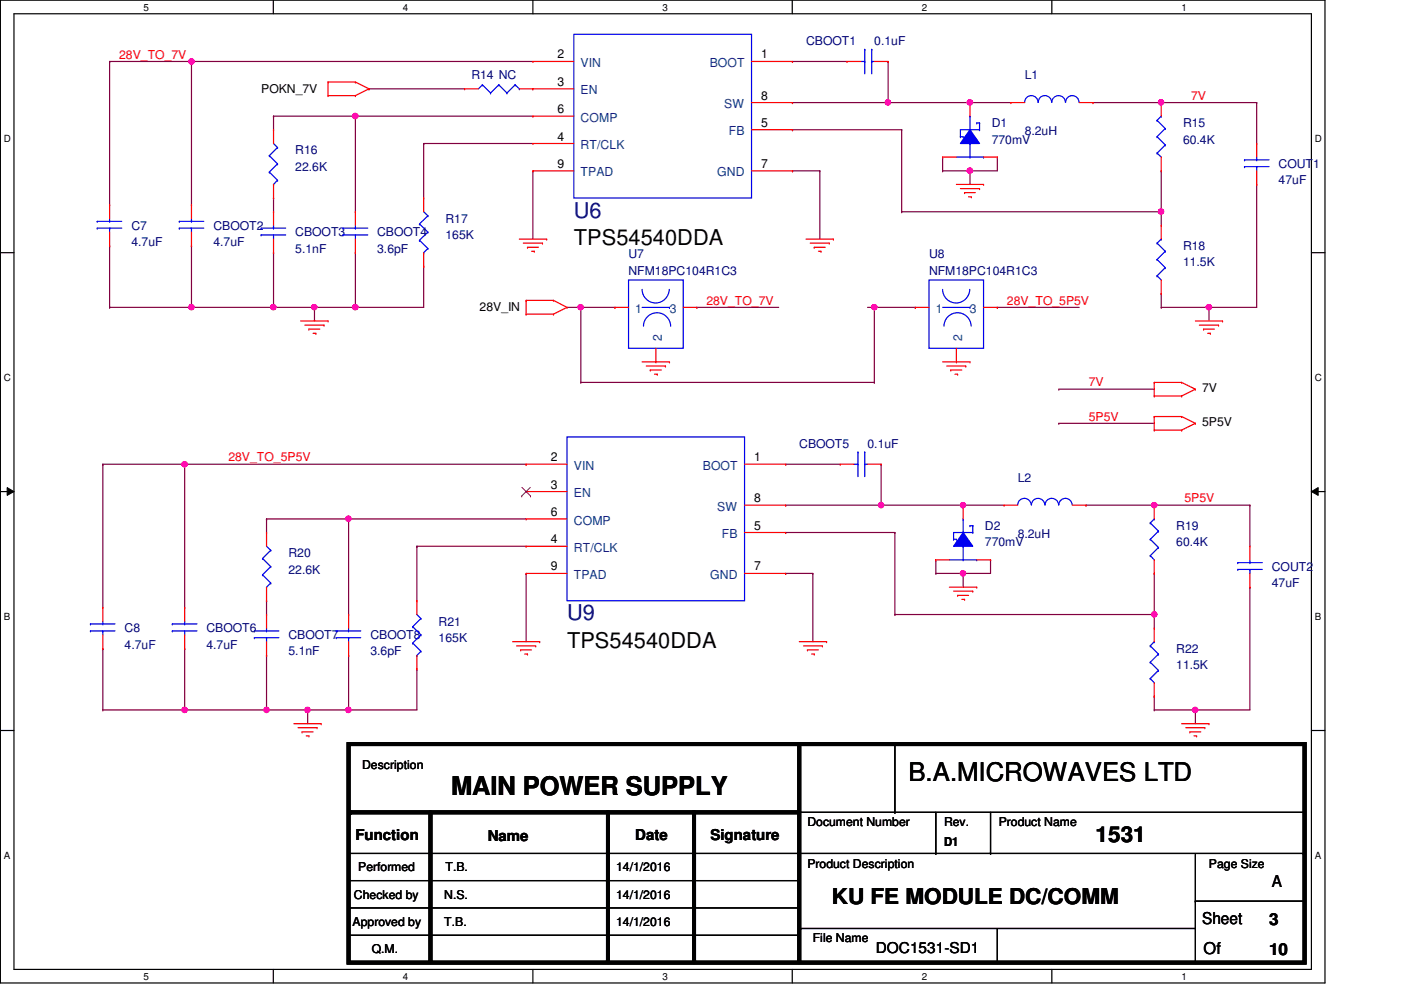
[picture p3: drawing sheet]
<svg xmlns="http://www.w3.org/2000/svg" width="297mm" height="210mm" viewBox="0 0 297 210" stroke-linecap="round" stroke-linejoin="round" font-family="sans-serif">
<path d="M.1 0h280.8v208.5h-280.8zM3 2.9h275v202.7h-275z" fill="none" stroke="#000" stroke-width=".25"/>
<g fill="#fff">
<path d="M30.4 .3h1.2v2.4h-1.2z"/>
<path d="M30.4 205.9h1.2v2.3h-1.2z"/>
</g>
<path d="M58 0v2.9M58 205.6v2.9" fill="none" stroke="#000" stroke-width=".25"/>
<g fill="#fff">
<path d="M85.4 .3h1.2v2.4h-1.2z"/>
<path d="M85.4 205.9h1.2v2.3h-1.2z"/>
</g>
<path d="M113 0v2.9M113 205.6v2.9" fill="none" stroke="#000" stroke-width=".25"/>
<g fill="#fff">
<path d="M140.5 .3h1.1v2.4h-1.1z"/>
<path d="M140.5 205.9h1.1v2.3h-1.1z"/>
</g>
<path d="M168 0v2.9M168 205.6v2.9" fill="none" stroke="#000" stroke-width=".25"/>
<g fill="#fff">
<path d="M195.4 .3h1.2v2.4h-1.2z"/>
<path d="M195.4 205.9h1.2v2.3h-1.2z"/>
</g>
<path d="M223 0v2.9M223 205.6v2.9" fill="none" stroke="#000" stroke-width=".25"/>
<g fill="#fff">
<path d="M250.5 .3h1.1v2.4h-1.1z"/>
<path d="M250.5 205.9h1.1v2.3h-1.1z"/>
<path d="M.8 28.2h1.5v2.4h-1.5z"/>
<path d="M278.8 28.2h1.4v2.4h-1.4z"/>
<path d="M.8 78.9h1.5v2.3h-1.5z"/>
<path d="M278.8 78.9h1.4v2.3h-1.4z"/>
</g>
<path d="M.1 53.6h2.9M278 53.6h2.9" fill="none" stroke="#000" stroke-width=".25"/>
<g fill="#fff">
<path d="M.8 129.6h1.4v2.3h-1.4z"/>
<path d="M278.8 129.6h1.3v2.3h-1.3z"/>
</g>
<path d="M.1 104.3h2.9M278 104.3h2.9" fill="none" stroke="#000" stroke-width=".25"/>
<path d="M1.5 103.4l1.5 .9-1.5 .8zM278 104.3l1.5-.9v1.7z" fill="#000"/>
<path d="M1.5 103.4l1.5 .9-1.5 .8zM278 104.3l1.5-.9v1.7z" fill="none" stroke="#000" stroke-width=".21"/>
<g fill="#fff">
<path d="M.8 180.3h1.4v2.3h-1.4z"/>
<path d="M278.8 180.3h1.3v2.3h-1.3z"/>
</g>
<path d="M.1 154.9h2.9M278 154.9h2.9" fill="none" stroke="#000" stroke-width=".25"/>
<path d="M168 21.8h.1M168 21.8h20.3" fill="none" stroke="#800040" stroke-width=".25"/>
<circle cx="188.2" cy="21.7" r=".56" fill="#f0f"/>
<circle cx="188.2" cy="21.7" r=".56" fill="none" stroke="#f0f" stroke-width=".25"/>
<path d="M168 13h.1M168 13h11.6M188.3 13h.1M188.3 13v8.8M188.3 21.8h.1M188.3 21.8h26M205.7 21.8h.1" fill="none" stroke="#800040" stroke-width=".25"/>
<circle cx="205.6" cy="21.7" r=".56" fill="#f0f"/>
<circle cx="205.6" cy="21.7" r=".56" fill="none" stroke="#f0f" stroke-width=".25"/>
<path d="M191.2 44.9h.1M191.2 44.9h55M246.2 44.9h.1M246.2 44.9v2.9" fill="none" stroke="#800040" stroke-width=".25"/>
<circle cx="246.2" cy="44.9" r=".56" fill="#f0f"/>
<circle cx="246.2" cy="44.9" r=".56" fill="none" stroke="#f0f" stroke-width=".25"/>
<path d="M168 27.5h.1M168 27.5h23.2M191.2 27.5h.1M191.2 27.5v17.4M246.2 21.8h.1M246.2 21.8h20.2" fill="none" stroke="#800040" stroke-width=".25"/>
<circle cx="246.2" cy="21.7" r=".56" fill="#f0f"/>
<circle cx="246.2" cy="21.7" r=".56" fill="none" stroke="#f0f" stroke-width=".25"/>
<path d="M231.7 21.8h.1M231.7 21.8h14.5M246.2 36.2h.1M246.2 36.2v8.7M266.4 21.8h.1M266.4 39.1h.1M266.4 21.8v8.6M266.4 39.1v26.1M246.2 62.3h.1M246.2 65.2h.1M246.2 62.3v2.9M246.2 65.2h10.1" fill="none" stroke="#800040" stroke-width=".25"/>
<circle cx="256.3" cy="65.2" r=".56" fill="#f0f"/>
<circle cx="256.3" cy="65.2" r=".56" fill="none" stroke="#f0f" stroke-width=".25"/>
<g fill="none" stroke="#800040" stroke-width=".25">
<path d="M58 24.6h.1M58 24.6h55M75.3 24.6h.1M89.8 30.4h.1M89.8 30.4h23.2M89.8 30.4v11.6M113 36.2h.1M113 36.2v14.5M168 36.2h.1M168 36.2h5.8M173.8 36.2h.1M173.8 36.2v14.5"/>
<path d="M58 42h.1M58 42v2.9"/>
</g>
<circle cx="75.3" cy="24.6" r=".57" fill="#f0f"/>
<circle cx="75.3" cy="24.6" r=".57" fill="none" stroke="#f0f" stroke-width=".25"/>
<path d="M58 24.6h.1M58 24.6v2.9M75.3 24.6h.1M75.3 24.6v20.3M58 65.2h.1M58 65.2h17.3M66.7 65.2h.1" fill="none" stroke="#800040" stroke-width=".25"/>
<circle cx="66.6" cy="65.1" r=".56" fill="#f0f"/>
<circle cx="66.6" cy="65.1" r=".56" fill="none" stroke="#f0f" stroke-width=".25"/>
<path d="M75.3 53.6h.1M75.3 53.6v11.6" fill="none" stroke="#800040" stroke-width=".25"/>
<circle cx="75.3" cy="65.2" r=".56" fill="#f0f"/>
<circle cx="75.3" cy="65.2" r=".56" fill="none" stroke="#f0f" stroke-width=".25"/>
<path d="M58 53.6h.1M58 53.6v11.6" fill="none" stroke="#800040" stroke-width=".25"/>
<circle cx="57.9" cy="65.1" r=".56" fill="#f0f"/>
<circle cx="57.9" cy="65.1" r=".56" fill="none" stroke="#f0f" stroke-width=".25"/>
<path d="M40.6 52.2h.1M40.6 52.2v13M40.6 65.2h.1M40.6 65.2h17.4M66.7 65.2h.1M66.7 65.2v2.9" fill="none" stroke="#800040" stroke-width=".25"/>
<circle cx="40.6" cy="65.1" r=".56" fill="#f0f"/>
<circle cx="40.6" cy="65.1" r=".56" fill="none" stroke="#f0f" stroke-width=".25"/>
<path d="M40.6 13h.1M40.6 13v30.5M40.6 13h72.4" fill="none" stroke="#800040" stroke-width=".25"/>
<circle cx="40.6" cy="13" r=".56" fill="#f0f"/>
<circle cx="40.6" cy="13" r=".56" fill="none" stroke="#f0f" stroke-width=".25"/>
<g fill="none" stroke="#800040" stroke-width=".25">
<path d="M23.2 13h.1M23.2 13v30.5M23.2 13h17.4M199.9 36.2h.1M199.9 33.3h.1M199.9 33.3v2.9M205.7 36.2h.1M205.7 36.2v2.9M211.5 33.3h.1M211.5 33.3v2.9h-11.6M23.2 52.2h.1M23.2 52.2v13"/>
<path d="M89.8 56.5h.1M89.8 56.5v8.7h-14.5M23.2 65.2h.1M23.2 65.2h17.4M75.3 65.2h.1"/>
</g>
<circle cx="205.6" cy="36.2" r=".56" fill="#f0f"/>
<circle cx="205.6" cy="36.2" r=".56" fill="none" stroke="#f0f" stroke-width=".25"/>
<path d="M186.8 98.5h.1M186.8 98.5v8.6h-20.2M166.6 107.1h.1" fill="none" stroke="#800040" stroke-width=".25"/>
<circle cx="186.8" cy="107.1" r=".56" fill="#f0f"/>
<circle cx="186.8" cy="107.1" r=".56" fill="none" stroke="#f0f" stroke-width=".25"/>
<path d="M166.6 98.5h.1M166.6 98.5h11.5M186.8 107.1h.1M186.8 107.1h17.4" fill="none" stroke="#800040" stroke-width=".25"/>
<circle cx="204.2" cy="107.1" r=".56" fill="#f0f"/>
<circle cx="204.2" cy="107.1" r=".56" fill="none" stroke="#f0f" stroke-width=".25"/>
<path d="M204.2 107.1h.1M204.2 107.1h8.7M189.7 130.3h.1M189.7 130.3h55M244.7 130.3h.1M244.7 130.3v2.9" fill="none" stroke="#800040" stroke-width=".25"/>
<circle cx="244.7" cy="130.3" r=".56" fill="#f0f"/>
<circle cx="244.7" cy="130.3" r=".56" fill="none" stroke="#f0f" stroke-width=".25"/>
<path d="M166.6 112.9h.1M166.6 112.9h23.1M189.7 112.9h.1M189.7 112.9v17.4M244.7 107.1h.1M244.7 107.1h20.3" fill="none" stroke="#800040" stroke-width=".25"/>
<circle cx="244.7" cy="107.1" r=".56" fill="#f0f"/>
<circle cx="244.7" cy="107.1" r=".56" fill="none" stroke="#f0f" stroke-width=".25"/>
<path d="M230.2 107.1h.1M230.2 107.1h14.5M265 107.1h.1M265 107.1v8.8M244.7 121.6h.1M244.7 121.6v8.7M265 124.5h.1M265 124.5v26.1M244.7 147.7h.1M244.7 150.6h.1M244.7 147.7v2.9M244.7 150.6h8.7" fill="none" stroke="#800040" stroke-width=".25"/>
<circle cx="253.4" cy="150.6" r=".56" fill="#f0f"/>
<circle cx="253.4" cy="150.6" r=".56" fill="none" stroke="#f0f" stroke-width=".25"/>
<g fill="none" stroke="#800040" stroke-width=".25">
<path d="M56.5 110.1h.1M56.5 110.1h55M73.9 110.1h.1M88.4 115.9h.1M88.4 115.9h23.1M88.4 115.9v11.5M56.5 127.4h.1M56.5 127.4v2.9M111.5 121.6h.1M111.5 121.6v14.5M166.6 121.6h.1M166.6 121.6h5.7"/>
<path d="M172.3 121.6h.1M172.3 121.6v14.5M253.4 150.6h.1M253.4 150.6v2.9M253.4 150.6h11.6"/>
</g>
<circle cx="73.9" cy="110" r=".56" fill="#f0f"/>
<circle cx="73.9" cy="110" r=".56" fill="none" stroke="#f0f" stroke-width=".25"/>
<path d="M56.5 110.1h.1M56.5 110.1v2.8M73.9 110.1h.1M73.9 110.1v20.2M56.5 150.6h.1M56.5 150.6h17.4M65.2 150.6h.1" fill="none" stroke="#800040" stroke-width=".25"/>
<circle cx="73.9" cy="150.6" r=".56" fill="#f0f"/>
<circle cx="73.9" cy="150.6" r=".56" fill="none" stroke="#f0f" stroke-width=".25"/>
<circle cx="65.2" cy="150.6" r=".56" fill="#f0f"/>
<circle cx="65.2" cy="150.6" r=".56" fill="none" stroke="#f0f" stroke-width=".25"/>
<path d="M56.5 139h.1M56.5 139v11.6M73.9 139h.1M73.9 139v11.6" fill="none" stroke="#800040" stroke-width=".25"/>
<circle cx="56.5" cy="150.6" r=".56" fill="#f0f"/>
<circle cx="56.5" cy="150.6" r=".56" fill="none" stroke="#f0f" stroke-width=".25"/>
<path d="M39.2 98.5h.1M39.2 98.5v30.4M39.2 137.6h.1M39.2 137.6v13M39.2 150.6h.1M39.2 150.6h17.3M65.2 150.6h.1M65.2 150.6v2.9" fill="none" stroke="#800040" stroke-width=".25"/>
<circle cx="39.1" cy="98.5" r=".56" fill="#f0f"/>
<circle cx="39.1" cy="98.5" r=".56" fill="none" stroke="#f0f" stroke-width=".25"/>
<path d="M39.2 98.5h72.3M111.5 98.5h.1M21.8 150.6h.1M21.8 150.6h17.4" fill="none" stroke="#800040" stroke-width=".25"/>
<circle cx="39.1" cy="150.6" r=".56" fill="#f0f"/>
<circle cx="39.1" cy="150.6" r=".56" fill="none" stroke="#f0f" stroke-width=".25"/>
<path d="M21.8 98.5h.1M21.8 98.5v30.4M21.8 98.5h17.4M21.8 137.6h.1M21.8 137.6v13M198.4 121.6h.1M198.4 121.6h5.8M73.9 150.6h.1M88.4 141.9h.1M88.4 141.9v8.7h-14.5" fill="none" stroke="#800040" stroke-width=".25"/>
<circle cx="204.2" cy="121.6" r=".56" fill="#f0f"/>
<circle cx="204.2" cy="121.6" r=".56" fill="none" stroke="#f0f" stroke-width=".25"/>
<g fill="none" stroke="#800040" stroke-width=".25">
<path d="M120.2 65.2h2.9M123.1 65.2h.1M123.1 65.2v15.9M147.7 65.2h.1M147.7 65.2h17.4M183.9 65.2h1.5M185.4 65.2h.1M211.5 65.2h.1M211.5 65.2h17.3M256.3 65.2h.1M256.3 65.2v2.9M256.3 65.2h10.1"/>
<path d="M123.1 81.1h.1M198.4 118.7h.1M198.4 118.7v2.9M210 118.7h.1M210 118.7v2.9h-5.8M204.2 121.6h.1M204.2 121.6v2.9"/>
</g>
<circle cx="123.1" cy="65.1" r=".56" fill="#f0f"/>
<circle cx="123.1" cy="65.1" r=".56" fill="none" stroke="#f0f" stroke-width=".25"/>
<path d="M123.1 65.2h7.3M130.4 65.2h.1M185.4 65.2h.1M185.4 65.2v15.9M123.1 81.1h62.3M185.4 81.1h.1" fill="none" stroke="#800040" stroke-width=".25"/>
<circle cx="185.4" cy="65.1" r=".56" fill="#f0f"/>
<circle cx="185.4" cy="65.1" r=".56" fill="none" stroke="#f0f" stroke-width=".25"/>
<path d="M78.2 18.8h.1M78.2 18.8h20.3M185.4 65.2h8.7M194.1 65.2h.1M224.5 82.5h.1M224.5 89.8h.1M224.5 82.5h20.2M224.5 89.8h20.2" fill="none" stroke="#800040" stroke-width=".25"/>
<g fill="none" stroke="#f00" stroke-width=".25">
<path d="M69.6 17.4h.1M69.6 17.4h5.7M69.6 17.4v2.9M75.3 17.4h.1M75.3 17.4l2.9 1.4M78.2 18.8h.1M78.2 18.8l-2.9 1.5M113 13h.1M113 18.8h.1M113 13h8.7M113 18.8h8.7M159.3 13h8.7"/>
<path d="M168 13h.1M69.6 20.3h.1M69.6 20.3h5.7M75.3 20.3h.1M113 30.4h.1M113 24.6h.1M113 36.2h.1M113 30.4h8.7M113 24.6h8.7M113 36.2h8.7M159.3 21.8h8.7M159.3 27.5h8.7"/>
<path d="M159.3 36.2h8.7M168 27.5h.1M168 36.2h.1M168 21.8h.1M202.8 39.1h5.7M208.5 39.1h.1M214.3 21.8h.1M214.3 21.8h3M228.8 21.8h2.9M231.7 21.8h.1M266.4 30.4h.1M266.4 39.1h.1"/>
<path d="M266.4 30.4v2.9M266.4 36.2v2.9M89.8 42h.1M89.8 56.5h.1M89.8 42v2.9M89.8 53.6v2.9M110.1 50.7h5.8M111 51.6h4M111.8 52.5h.1M111.8 52.5h2.4M112.7 53.3h.6M113.3 53.3h.1"/>
<path d="M115 51.6h.1M115.9 50.7h.1M170.9 50.7h5.8M171.8 51.6h4M172.6 52.5h.1M172.6 52.5h2.4M173.5 53.3h.6M174.1 53.3h.1M175.8 51.6h.1M176.7 50.7h.1M203.6 40h4.1M204.5 40.9h.1"/>
<path d="M204.5 40.9h2.3M205.4 41.7h.5M205.9 41.7h.1M207.7 40h.1M63.8 68.1h5.8M64.6 69h4.1M65.5 69.8h.1M65.5 69.8h2.3M66.4 70.7h.6M67 70.7h.1M68.7 69h.1M69.6 68.1h.1"/>
<path d="M111.5 66.6h.1M111.5 63.7h.1M111.5 63.7h5.8M111.5 66.6h5.8M111.5 63.7v2.9M117.3 63.7h.1M117.3 66.6h.1M117.3 63.7l2.9 1.5M120.2 65.2h.1M120.2 65.2l-2.9 1.4M136.1 76.8h5.8M137 77.6h4.1"/>
<path d="M137.9 78.5h.1M137.9 78.5h2.3M138.8 79.4h.6M139.4 79.4h.1M141.1 77.6h.1M141.9 76.8h.1M199.9 76.8h5.8M200.7 77.6h4.1M201.6 78.5h.1M201.6 78.5h2.3M202.5 79.4h.5M203 79.4h.1"/>
<path d="M204.8 77.6h.1M205.7 76.8h.1M253.4 68.1h5.8M254.3 69h4.1M255.2 69.8h.1M255.2 69.8h2.3M256 70.7h.6M256.6 70.7h.1M258.4 69h.1M259.2 68.1h.1M178.1 98.5h.1M178.1 98.5h3"/>
<path d="M183.9 98.5h2.9M186.8 98.5h.1M244.7 84h.1M244.7 81.1h.1M244.7 91.2h.1M244.7 88.3h.1M244.7 81.1h5.8M244.7 84h5.8M244.7 81.1v2.9M244.7 88.3v2.9M244.7 88.3h5.8M244.7 91.2h5.8"/>
<path d="M250.5 81.1h.1M250.5 84h.1M250.5 88.3h.1M250.5 91.2h.1M250.5 81.1l2.9 1.4M250.5 88.3l2.9 1.5M253.4 82.5h.1M253.4 89.8h.1M253.4 82.5l-2.9 1.5M253.4 89.8l-2.9 1.4M56.5 112.9h.1M56.5 112.9v3"/>
<path d="M244.7 107.1h.1M244.7 107.1v3M244.7 118.7v2.9M21.8 128.9h.1M21.8 137.6h.1M21.8 128.9v2.9M21.8 134.7v2.9M56.5 127.4h.1M56.5 130.3h.1M56.5 139h.1M56.5 124.5v2.9M56.5 130.3v2.9"/>
<path d="M56.5 136.1v2.9M108.7 136.1h5.7M109.5 137h4.1M110.4 137.8h.1M110.4 137.8h2.3M111.2 138.7h.6M111.8 138.7h.1M113.6 137h.1M114.4 136.1h.1M169.5 136.1h5.8M170.3 137h4.1M171.2 137.8h.1"/>
<path d="M171.2 137.8h2.3M172.1 138.7h.5M172.6 138.7h.1M174.4 137h.1M175.3 136.1h.1M201.3 124.5h5.8M202.2 125.4h4M203 126.3h.1M203 126.3h2.4M203.9 127.1h.6M204.5 127.1h.1M206.2 125.4h.1"/>
<path d="M207.1 124.5h.1M244.7 121.6h.1M62.3 153.5h5.8M63.2 154.3h4M64 155.2h.1M64 155.2h2.4M64.9 156.1h.6M65.5 156.1h.1M67.2 154.3h.1M68.1 153.5h.1M250.5 153.5h5.8M251.4 154.3h4"/>
<path d="M252.3 155.2h.1M252.3 155.2h2.3M253.1 156.1h.6M253.7 156.1h.1M255.4 154.3h.1M256.3 153.5h.1"/>
</g>
<path d="M73.9 157.8h202.7v46.4h-202.7zM169.5 158.1v45.8M74.2 172.3h95.3M91.3 172.3v31.6M128.9 172.3v31.6M147.1 172.3v31.6" fill="none" stroke="#000" stroke-width=".85"/>
<g fill="#000">
<circle cx="74.2" cy="172.3" r=".42"/>
<circle cx="91.3" cy="203.9" r=".42"/>
<circle cx="128.9" cy="203.9" r=".42"/>
<circle cx="147.1" cy="203.9" r=".42"/>
<circle cx="169.5" cy="203.9" r=".42"/>
</g>
<g fill="none" stroke="#000" stroke-width=".25">
<path d="M189.7 157.8v14.5M169.5 172.3h107.1M189.7 172.3h.1M198.4 172.3v8.7M210 172.3v8.7M276.6 172.3h.1M73.9 192.6h.1M73.9 198.4h.1M73.9 186.8h.1M73.9 181h.1M73.9 181h202.4M73.9 192.6h95.6"/>
<path d="M73.9 198.4h95.6M73.9 186.8h95.6M169.8 196.9h.1M169.8 196.9h83.6M198.4 181h.1M210 181h.1M211.5 196.9v7.3M253.4 191.1h.1M253.4 181.3v22.9M253.4 191.1h23.2M276.3 181h.1M211.5 204.2h.1"/>
<path d="M253.4 204.2h.1"/>
</g>
<g fill="none" stroke="#00f" stroke-width=".25">
<path d="M121.7 7.3h37.6v34.7h-37.6zM217.3 21.7a1.42 1.42 0 0 1 1.4-1.4 1.42 1.42 0 0 1 1.4 1.4M220.1 21.7a1.42 1.42 0 0 1 1.4-1.4 1.42 1.42 0 0 1 1.5 1.4 1.48 1.48 0 0 1 1.4-1.4 1.48 1.48 0 0 1 1.5 1.4 1.42 1.42 0 0 1 1.4-1.4 1.42 1.42 0 0 1 1.5 1.4M263.9 35.3h.1M263.9 33.9h.1M263.9 35.3h5.2M263.9 33.9h5.2M266.4 33.9h.1M266.4 35.3h.1M266.4 33.3v.6M266.4 35.3v.9M88.9 47.5h.1"/>
<path d="M88.9 51h.1M88.9 47.5l1.8 1.7M88.9 51l1.8 1.7M89.8 53.6h.1M89.8 44.9l.9 .9M90.7 45.8h.1M90.7 49.2h.1M90.7 52.7h.1M90.7 45.8l-1.8 1.7M90.7 49.2l-1.8 1.8M90.7 52.7l-.9 .9M181.1 98.5h.8"/>
<path d="M181.9 95.9h.1M181.9 98.5h.1M181.9 95.9v5.2M183.3 98.5h.1M183.3 95.9h.1M183.3 98.5h.6M183.3 95.9v5.2M55.7 118.4h.1M55.7 118.4l1.7 1.8M56.5 115.9l.9 .8M57.4 116.7h.1M57.4 116.7l-1.7 1.7"/>
<path d="M202.2 114.4h.1M204.2 115.9h.1M204.2 110.1h.1M204.2 110.1v2.8M204.2 115.9v2.8M206.2 112.9h.1M206.2 111.5h.1M206.2 112.9h-4v1.5M206.2 111.5v1.4M243.9 117.9h.1M243.9 114.4h.1M243.9 110.9h.1"/>
<path d="M243.9 117.9l.8 .8M243.9 114.4l1.7 1.7M243.9 110.9l1.7 1.7M244.7 110.1h.1M244.7 110.1l-.8 .8M245.6 116.1h.1M245.6 112.6h.1M245.6 116.1l-1.7 1.8M245.6 112.6l-1.7 1.8M19.2 133.8h.1M19.2 132.3h.1M19.2 133.8h5.2"/>
<path d="M19.2 132.3h5.2M21.8 132.3h.1M21.8 133.8h.1M21.8 131.8v.5M21.8 133.8v.9M53.9 135.3h.1M53.9 133.8h.1M53.9 133.8h5.2M53.9 135.3h5.2M55.7 121.9h.1M55.7 121.9l1.7 1.8M56.5 124.5h.1"/>
<path d="M56.5 133.8h.1M56.5 135.3h.1M56.5 133.2v.6M56.5 135.3v.8M57.4 120.2h.1M57.4 123.7h.1M57.4 120.2l-1.7 1.7M57.4 123.7l-.9 .8"/>
</g>
<path d="M204.2 112.9l2 3h-4z" fill-rule="evenodd" fill="#00f"/>
<g fill="none" stroke="#00f" stroke-width=".25">
<path d="M102.3 18h.1M102.3 18l-.9 .8M102.3 18l1.7 1.7M104 19.7h.1M105.7 18h.1M105.7 18l-1.7 1.7M105.7 18l1.8 1.7M107.5 19.7h.1M109.2 18h.1M109.2 18l-1.7 1.7M109.2 18l.9 .8M110.1 18.8h.1"/>
<path d="M182.5 13h.8M183.3 10.5h.1M183.3 13h.1M183.3 10.5v5.2M184.8 13h.1M184.8 10.5h.1M184.8 13h.6M184.8 10.5v5.2M57.1 33h.1M57.1 36.5h.1M57.1 33l1.7 1.8M57.1 36.5l1.7 1.7"/>
<path d="M58 39.1h.1M58 30.4l.8 .9M58.8 31.3h.1M58.8 34.8h.1M58.8 38.2h.1M58.8 31.3l-1.7 1.7M58.8 34.8l-1.7 1.7M58.8 38.2l-.8 .9M203.6 29h.1M205.7 30.4h.1M205.7 24.6h.1M205.7 24.6v2.9"/>
<path d="M205.7 30.4v2.9M207.7 27.5h.1M207.7 26.1h.1M207.7 27.5h-4.1v1.5M207.7 26.1v1.4M245.3 32.5h.1M245.3 29h.1M245.3 25.5h.1M245.3 32.5l.9 .8M245.3 29l1.8 1.7M245.3 25.5l1.8 1.8M246.2 24.6h.1"/>
<path d="M246.2 24.6l-.9 .9M247.1 30.7h.1M247.1 27.3h.1M247.1 30.7l-1.8 1.8M247.1 27.3l-1.8 1.7M20.6 48.4h.1M20.6 46.9h.1M20.6 48.4h5.2M20.6 46.9h5.2M23.2 46.9h.1M23.2 48.4h.1M23.2 46.4v.5"/>
<path d="M23.2 48.4v.8M38 48.4h.1M38 46.9h.1M38 48.4h5.2M38 46.9h5.2M40.6 46.9h.1M40.6 48.4h.1M40.6 46.4v.5M40.6 48.4v.8M55.4 49.8h.1M55.4 48.4h.1M55.4 48.4h5.2"/>
<path d="M55.4 49.8h5.2M58 48.4h.1M58 49.8h.1M58 47.8v.6M58 49.8v.9M133.3 59.4h11.6v14.5h-11.6zM197 59.4h11.5v14.5h-11.5zM245.3 58.5h.1M245.3 55h.1M245.3 51.6h.1M245.3 58.5l.9 .9M245.3 55l1.8 1.8"/>
<path d="M245.3 51.6l1.8 1.7M246.2 50.7h.1M246.2 50.7l-.9 .9M247.1 56.8h.1M247.1 53.3h.1M247.1 56.8l-1.8 1.7M247.1 53.3l-1.8 1.7M136.1 61.4a2.88 2.88 0 0 0 2.9 2.9 2.88 2.88 0 0 0 2.9-2.9M136.1 65.2h5.8M136.4 69.2a2.88 2.88 0 0 1 2.9-2.9 2.88 2.88 0 0 1 2.9 2.9M141.9 65.2h.1M199.9 61.4a2.88 2.88 0 0 0 2.8 2.9 2.88 2.88 0 0 0 2.9-2.9"/>
<path d="M199.9 65.2h5.8M200.1 69.2a2.88 2.88 0 0 1 2.9-2.9 2.88 2.88 0 0 1 2.9 2.9M205.7 65.2h.1M120.2 92.7h37.7v34.7h-37.7zM201.3 118.7h5.8M202.2 114.4h.6M202.8 114.4h.1M204.2 112.9l2 3h-4zM204.2 118.7h.1M205.7 111.5h.1M205.7 111.5h.5M207.1 118.7h.1"/>
<path d="M215.8 107.1a1.44 1.44 0 0 1 1.4-1.4 1.44 1.44 0 0 1 1.4 1.4M218.7 107.1a1.42 1.42 0 0 1 1.4-1.4 1.42 1.42 0 0 1 1.4 1.4M221.6 107.1a1.44 1.44 0 0 1 1.4-1.4 1.44 1.44 0 0 1 1.4 1.4M224.5 107.1a1.42 1.42 0 0 1 1.4-1.4 1.42 1.42 0 0 1 1.4 1.4M262.4 119.3h.1M262.4 119.3h5.2M265 119.3h.1M265 118.7v.6M71.3 135.3h.1M71.3 133.8h.1M71.3 135.3h5.2M71.3 133.8h5.2"/>
<path d="M73.9 133.8h.1M73.9 135.3h.1M73.9 133.2v.6M73.9 135.3v.8M87.5 132.9h.1M87.5 136.4h.1M87.5 132.9l1.7 1.8M87.5 136.4l1.7 1.7M88.4 139h.1M88.4 130.3l.8 .9M89.2 131.2h.1M89.2 134.7h.1"/>
<path d="M89.2 138.1h.1M89.2 131.2l-1.7 1.7M89.2 134.7l-1.7 1.7M89.2 138.1l-.8 .9M262.4 120.8h.1M262.4 120.8h5.2M265 120.8h.1M265 120.8v.8"/>
</g>
<g fill="none" stroke="#f00" stroke-width=".25">
<path d="M98.5 18.8h.1M98.5 18.8h2.9M110.1 18.8h2.9M113 18.8h.1M179.6 13h.1M179.6 13h2.9M185.4 13h2.9M188.3 13h.1M58 27.5h.1M58 27.5v2.9M58 39.1v2.9M246.2 36.2h.1"/>
<path d="M246.2 21.8h.1M246.2 21.8v2.8M246.2 33.3v2.9M23.2 43.5h.1M23.2 52.2h.1M23.2 43.5v2.9M23.2 49.2v3M40.6 43.5h.1M40.6 52.2h.1M40.6 43.5v2.9M40.6 49.2v3M58 42h.1"/>
<path d="M58 44.9h.1M58 53.6h.1M58 44.9v2.9M58 50.7v2.9M246.2 47.8h.1M246.2 47.8v2.9M246.2 59.4v2.9M130.4 65.2h.1M130.4 65.2h2.9M139.1 76.8h.1M139.1 73.9v2.9M144.9 65.2h2.8"/>
<path d="M147.7 65.2h.1M194.1 65.2h.1M194.1 65.2h2.9M202.8 76.8h.1M202.8 73.9v2.9M208.5 65.2h3M211.5 65.2h.1M246.2 62.3h.1M111.5 98.5h.1M111.5 98.5h8.7M157.9 98.5h8.7M166.6 98.5h.1"/>
<path d="M111.5 104.3h.1M111.5 115.9h.1M111.5 110.1h.1M111.5 104.3h8.7M111.5 115.9h8.7M111.5 110.1h8.7M157.9 107.1h8.7M157.9 112.9h8.7M166.6 112.9h.1M166.6 107.1h.1M198.4 118.7h.1M198.4 118.7h2.9"/>
<path d="M204.2 107.1h.1M204.2 107.1v3M207.1 118.7h2.9M210 118.7h.1M212.9 107.1h.1M212.9 107.1h2.9M227.4 107.1h2.8M230.2 107.1h.1M265 115.9h.1M265 115.9v2.8M73.9 130.3h.1M73.9 139h.1"/>
<path d="M73.9 130.3v2.9M73.9 136.1v2.9M88.4 127.4h.1M88.4 127.4v2.9M88.4 139v2.9M111.5 121.6h.1M111.5 121.6h8.7M157.9 121.6h8.7M166.6 121.6h.1M265 124.5h.1M265 121.6v2.9M88.4 141.9h.1"/>
</g>
<path d="M110.6 105.2h.1M110.7 103.4l1.8 1.8M112.4 103.4l-1.8 1.8M112.5 105.2h.1" fill="none" stroke="#804000" stroke-width=".21"/>
<path d="M205.7 27.5l2 2.9h-4.1z" fill-rule="evenodd" fill="#00f"/>
<g fill="none" stroke="#00f" stroke-width=".25">
<path d="M202.8 33.3h5.7M203.6 29h.6M204.2 29h.1M205.7 27.5l2 2.9h-4.1zM205.7 33.3h.1M207.1 26.1h.1M207.1 26.1h.6M208.5 33.3h.1M72.7 49.8h.1M72.7 48.4h.1M72.7 49.8h5.3M72.7 48.4h5.3"/>
<path d="M75.3 48.4h.1M75.3 49.8h.1M75.3 47.8v.6M75.3 49.8v.9M36.5 133.8h.1M36.5 132.3h.1M36.5 133.8h5.3M36.5 132.3h5.3M39.2 132.3h.1M39.2 133.8h.1M39.2 131.8v.5M39.2 133.8v.9"/>
<path d="M243.9 137h.1M243.9 137l1.7 1.7M244.7 136.1h.1M244.7 136.1l-.8 .9M245.6 138.7h.1M245.6 138.7l-1.7 1.8M243.9 143.9h.1M243.9 140.5h.1M243.9 143.9l.8 .9M243.9 140.5l1.7 1.7M245.6 142.2h.1M245.6 142.2l-1.7 1.7"/>
</g>
<g fill="none" stroke="#f00" stroke-width=".25">
<path d="M199.9 33.3h.1M199.9 33.3h2.9M205.7 21.8h.1M205.7 21.8v2.8M208.5 33.3h3M211.5 33.3h.1M75.3 44.9h.1M75.3 53.6h.1M75.3 44.9v2.9M75.3 50.7v2.9M39.2 128.9h.1M39.2 137.6h.1"/>
<path d="M39.2 128.9v2.9M39.2 134.7v2.9M244.7 133.2h.1M244.7 133.2v2.9M244.7 147.7h.1M244.7 144.8v2.9"/>
</g>
<circle cx="188.2" cy="21.7" r=".56" fill="#f0f"/>
<circle cx="188.2" cy="21.7" r=".56" fill="none" stroke="#f0f" stroke-width=".25"/>
<circle cx="205.6" cy="21.7" r=".56" fill="#f0f"/>
<circle cx="205.6" cy="21.7" r=".56" fill="none" stroke="#f0f" stroke-width=".25"/>
<circle cx="246.2" cy="44.9" r=".56" fill="#f0f"/>
<circle cx="246.2" cy="44.9" r=".56" fill="none" stroke="#f0f" stroke-width=".25"/>
<circle cx="246.2" cy="21.7" r=".56" fill="#f0f"/>
<circle cx="246.2" cy="21.7" r=".56" fill="none" stroke="#f0f" stroke-width=".25"/>
<circle cx="256.3" cy="65.2" r=".56" fill="#f0f"/>
<circle cx="256.3" cy="65.2" r=".56" fill="none" stroke="#f0f" stroke-width=".25"/>
<circle cx="75.3" cy="24.6" r=".57" fill="#f0f"/>
<circle cx="75.3" cy="24.6" r=".57" fill="none" stroke="#f0f" stroke-width=".25"/>
<circle cx="66.6" cy="65.1" r=".56" fill="#f0f"/>
<circle cx="66.6" cy="65.1" r=".56" fill="none" stroke="#f0f" stroke-width=".25"/>
<circle cx="75.3" cy="65.2" r=".56" fill="#f0f"/>
<circle cx="75.3" cy="65.2" r=".56" fill="none" stroke="#f0f" stroke-width=".25"/>
<circle cx="57.9" cy="65.1" r=".56" fill="#f0f"/>
<circle cx="57.9" cy="65.1" r=".56" fill="none" stroke="#f0f" stroke-width=".25"/>
<circle cx="40.6" cy="65.1" r=".56" fill="#f0f"/>
<circle cx="40.6" cy="65.1" r=".56" fill="none" stroke="#f0f" stroke-width=".25"/>
<circle cx="40.6" cy="13" r=".56" fill="#f0f"/>
<circle cx="40.6" cy="13" r=".56" fill="none" stroke="#f0f" stroke-width=".25"/>
<circle cx="205.6" cy="36.2" r=".56" fill="#f0f"/>
<circle cx="205.6" cy="36.2" r=".56" fill="none" stroke="#f0f" stroke-width=".25"/>
<circle cx="186.8" cy="107.1" r=".56" fill="#f0f"/>
<circle cx="186.8" cy="107.1" r=".56" fill="none" stroke="#f0f" stroke-width=".25"/>
<circle cx="204.2" cy="107.1" r=".56" fill="#f0f"/>
<circle cx="204.2" cy="107.1" r=".56" fill="none" stroke="#f0f" stroke-width=".25"/>
<circle cx="244.7" cy="130.3" r=".56" fill="#f0f"/>
<circle cx="244.7" cy="130.3" r=".56" fill="none" stroke="#f0f" stroke-width=".25"/>
<circle cx="244.7" cy="107.1" r=".56" fill="#f0f"/>
<circle cx="244.7" cy="107.1" r=".56" fill="none" stroke="#f0f" stroke-width=".25"/>
<circle cx="253.4" cy="150.6" r=".56" fill="#f0f"/>
<circle cx="253.4" cy="150.6" r=".56" fill="none" stroke="#f0f" stroke-width=".25"/>
<circle cx="73.9" cy="110" r=".56" fill="#f0f"/>
<circle cx="73.9" cy="110" r=".56" fill="none" stroke="#f0f" stroke-width=".25"/>
<circle cx="73.9" cy="150.6" r=".56" fill="#f0f"/>
<circle cx="73.9" cy="150.6" r=".56" fill="none" stroke="#f0f" stroke-width=".25"/>
<circle cx="65.2" cy="150.6" r=".56" fill="#f0f"/>
<circle cx="65.2" cy="150.6" r=".56" fill="none" stroke="#f0f" stroke-width=".25"/>
<circle cx="56.5" cy="150.6" r=".56" fill="#f0f"/>
<circle cx="56.5" cy="150.6" r=".56" fill="none" stroke="#f0f" stroke-width=".25"/>
<circle cx="39.1" cy="98.5" r=".56" fill="#f0f"/>
<circle cx="39.1" cy="98.5" r=".56" fill="none" stroke="#f0f" stroke-width=".25"/>
<circle cx="39.1" cy="150.6" r=".56" fill="#f0f"/>
<circle cx="39.1" cy="150.6" r=".56" fill="none" stroke="#f0f" stroke-width=".25"/>
<circle cx="204.2" cy="121.6" r=".56" fill="#f0f"/>
<circle cx="204.2" cy="121.6" r=".56" fill="none" stroke="#f0f" stroke-width=".25"/>
<circle cx="123.1" cy="65.1" r=".56" fill="#f0f"/>
<circle cx="123.1" cy="65.1" r=".56" fill="none" stroke="#f0f" stroke-width=".25"/>
<circle cx="185.4" cy="65.1" r=".56" fill="#f0f"/>
<circle cx="185.4" cy="65.1" r=".56" fill="none" stroke="#f0f" stroke-width=".25"/>
<g font-size="5.5">
<text x="192.6" y="165.7">B.A.MICROWAVES LTD</text>
<text x="95.6" y="168.7">MAIN POWER SUPPLY</text>
</g>
<g font-size="4.6" fill="#000080">
<text x="121.7" y="46.1">U6</text>
<text x="120.2" y="131.6">U9</text>
</g>
<g font-size="4.6">
<text x="121.7" y="51.9">TPS54540DDA</text>
<text x="120.2" y="137.4">TPS54540DDA</text>
<text x="232.3" y="178.6">1531</text>
<text x="176.4" y="191.6">KU FE MODULE DC/COMM</text>
</g>
<g font-size="3.5">
<text x="269.7" y="188.1">A</text>
<text x="254.9" y="196">Sheet</text>
<text x="269.1" y="196.1">3</text>
<text x="255.2" y="202.4">Of</text>
<text x="269.1" y="202.5">10</text>
</g>
<g font-size="3.2">
<text x="75.4" y="178.2">Function</text>
<text x="103.4" y="178.5">Name</text>
<text x="134.7" y="178.2">Date</text>
<text x="150.6" y="178.2">Signature</text>
<text x="185.7" y="202.1">DOC1531-SD1</text>
</g>
<g font-size="2.6" fill="#000080">
<text x="170.9" y="9.6">CBOOT1</text>
<text x="185.4" y="9.6">0.1uF</text>
<text x="99.9" y="16.8">R14 NC</text>
<text x="217.3" y="16.8">L1</text>
<text x="210.3" y="27">D1</text>
<text x="217.3" y="28.7">8.2uH</text>
<text x="250.8" y="27">R15</text>
<text x="62.6" y="32.8">R16</text>
<text x="210.3" y="30.4">770mV</text>
<text x="250.8" y="30.4">60.4K</text>
<text x="271.1" y="35.6">COUT1</text>
<text x="62.6" y="36.2">22.6K</text>
<text x="271.1" y="39.1">47uF</text>
<text x="94.4" y="47.2">R17</text>
<text x="27.9" y="48.7">C7</text>
<text x="27.9" y="52.2">4.7uF</text>
<text x="45.3" y="48.7">CBOOT2</text>
<text x="45.3" y="52.2">4.7uF</text>
<text x="62.6" y="50.1">CBOOT3</text>
<text x="62.6" y="53.6">5.1nF</text>
<text x="80" y="50.1">CBOOT4</text>
<text x="80" y="53.6">3.6pF</text>
<text x="94.4" y="50.7">165K</text>
<text x="250.8" y="53">R18</text>
<text x="133.3" y="54.8">U7</text>
<text x="133.3" y="58.3">NFM18PC104R1C3</text>
<text x="197" y="54.8">U8</text>
<text x="197" y="58.3">NFM18PC104R1C3</text>
<text x="250.8" y="56.5">11.5K</text>
<text x="169.5" y="95">CBOOT5</text>
<text x="183.9" y="95">0.1uF</text>
<text x="215.8" y="102.2">L2</text>
<text x="208.8" y="112.4">D2</text>
<text x="249.4" y="112.4">R19</text>
<text x="61.2" y="118.2">R20</text>
<text x="208.8" y="115.9">770mV</text>
<text x="215.8" y="114.1">8.2uH</text>
<text x="249.4" y="115.9">60.4K</text>
<text x="61.2" y="121.7">22.6K</text>
<text x="269.7" y="121.1">COUT2</text>
<text x="269.7" y="124.5">47uF</text>
<text x="26.4" y="134.1">C8</text>
<text x="26.4" y="137.6">4.7uF</text>
<text x="43.8" y="134.1">CBOOT6</text>
<text x="43.8" y="137.6">4.7uF</text>
<text x="61.2" y="135.6">CBOOT7</text>
<text x="78.5" y="135.6">CBOOT8</text>
<text x="93" y="132.7">R21</text>
<text x="93" y="136.1">165K</text>
<text x="61.2" y="139">5.1nF</text>
<text x="78.5" y="139">3.6pF</text>
<text x="249.4" y="138.4">R22</text>
<text x="249.4" y="141.9">11.5K</text>
</g>
<g font-size="2.6" fill="#f00">
<text x="25.3" y="12.4">28V_TO_7V</text>
<text x="252.6" y="21.2">7V</text>
<text x="149.8" y="64.6">28V_TO_7V</text>
<text x="213.5" y="64.6">28V_TO_5P5V</text>
<text x="230.8" y="82">7V</text>
<text x="230.8" y="89.2">5P5V</text>
<text x="48.4" y="97.9">28V_TO_5P5V</text>
<text x="251.1" y="106.6">5P5V</text>
</g>
<g font-size="2.6">
<text x="118.2" y="12.4">2</text>
<text x="161.4" y="12.4">1</text>
<text x="55.4" y="19.7">POKN_7V</text>
<text x="118.2" y="18.2">3</text>
<text x="161.4" y="21.1">8</text>
<text x="118.2" y="29.8">4</text>
<text x="118.2" y="24">6</text>
<text x="161.4" y="26.9">5</text>
<text x="118.2" y="35.6">9</text>
<text x="161.4" y="35.6">7</text>
<text x="101.7" y="66">28V_IN</text>
<text x="254.9" y="83.1">7V</text>
<text x="254.9" y="90.4">5P5V</text>
<text x="116.8" y="97.8">2</text>
<text x="159.9" y="97.8">1</text>
<text x="116.8" y="103.6">3</text>
<text x="159.9" y="106.5">8</text>
<text x="116.8" y="109.4">6</text>
<text x="159.9" y="112.3">5</text>
<text x="116.8" y="115.2">4</text>
<text x="116.8" y="121">9</text>
<text x="159.9" y="121">7</text>
<text x="76.8" y="163.1">Description</text>
<text x="171.2" y="175.2">Document Number</text>
<text x="200.1" y="175.2">Rev.</text>
<text x="200.1" y="179.4">D1</text>
<text x="211.7" y="175.2">Product Name</text>
<text x="75.9" y="184.8">Performed</text>
<text x="94.4" y="184.8">T.B.</text>
<text x="130.6" y="184.8">14/1/2016</text>
<text x="171.2" y="184.2">Product Description</text>
<text x="256.3" y="184.2">Page Size</text>
<text x="75.1" y="190.6">Checked by</text>
<text x="94.2" y="190.6">N.S.</text>
<text x="130.6" y="190.6">14/1/2016</text>
<text x="74.8" y="196.3">Approved by</text>
<text x="94.2" y="196.3">T.B.</text>
<text x="130.6" y="196.3">14/1/2016</text>
<text x="78.8" y="202.1">Q.M.</text>
<text x="172.3" y="199.8">File Name</text>
</g>
<g font-size="2.6" fill="#004080">
<text x="123.1" y="14.2">VIN</text>
<text x="150.5" y="14.2">BOOT</text>
<text x="123.1" y="20">EN</text>
<text x="153.5" y="22.9">SW</text>
<text x="123.1" y="25.8">COMP</text>
<text x="154.6" y="28.7">FB</text>
<text x="123.1" y="31.6">RT/CLK</text>
<text x="123.1" y="37.4">TPAD</text>
<text x="152.1" y="37.4">GND</text>
<text x="134.7" y="66.4">1</text>
<text x="142" y="66.4">3</text>
<text x="198.4" y="66.4">1</text>
<text x="205.7" y="66.4">3</text>
<text x="140.3" y="72.4" transform="rotate(-90 140.3 72.4)">2</text>
<text x="204" y="72.4" transform="rotate(-90 204 72.4)">2</text>
<text x="121.7" y="99.7">VIN</text>
<text x="149" y="99.7">BOOT</text>
<text x="121.7" y="105.5">EN</text>
<text x="121.7" y="111.3">COMP</text>
<text x="152.1" y="108.3">SW</text>
<text x="121.7" y="117.1">RT/CLK</text>
<text x="153.1" y="114.1">FB</text>
<text x="121.7" y="122.8">TPAD</text>
<text x="150.6" y="122.8">GND</text>
</g>
<g font-size="2.1">
<text x="30.4" y="2.2">5</text>
<text x="85.4" y="2.2">4</text>
<text x="140.5" y="2.2">3</text>
<text x="195.4" y="2.2">2</text>
<text x="250.5" y="2.2">1</text>
<text x=".8" y="30.1">D</text>
<text x="278.8" y="30.1">D</text>
<text x=".8" y="80.8">C</text>
<text x="278.8" y="80.8">C</text>
<text x=".8" y="131.5">B</text>
<text x="278.8" y="131.5">B</text>
<text x=".8" y="182.2">A</text>
<text x="278.8" y="182.2">A</text>
<text x="30.4" y="207.8">5</text>
<text x="85.4" y="207.8">4</text>
<text x="140.5" y="207.8">3</text>
<text x="195.4" y="207.8">2</text>
<text x="250.5" y="207.8">1</text>
</g>
</svg>
